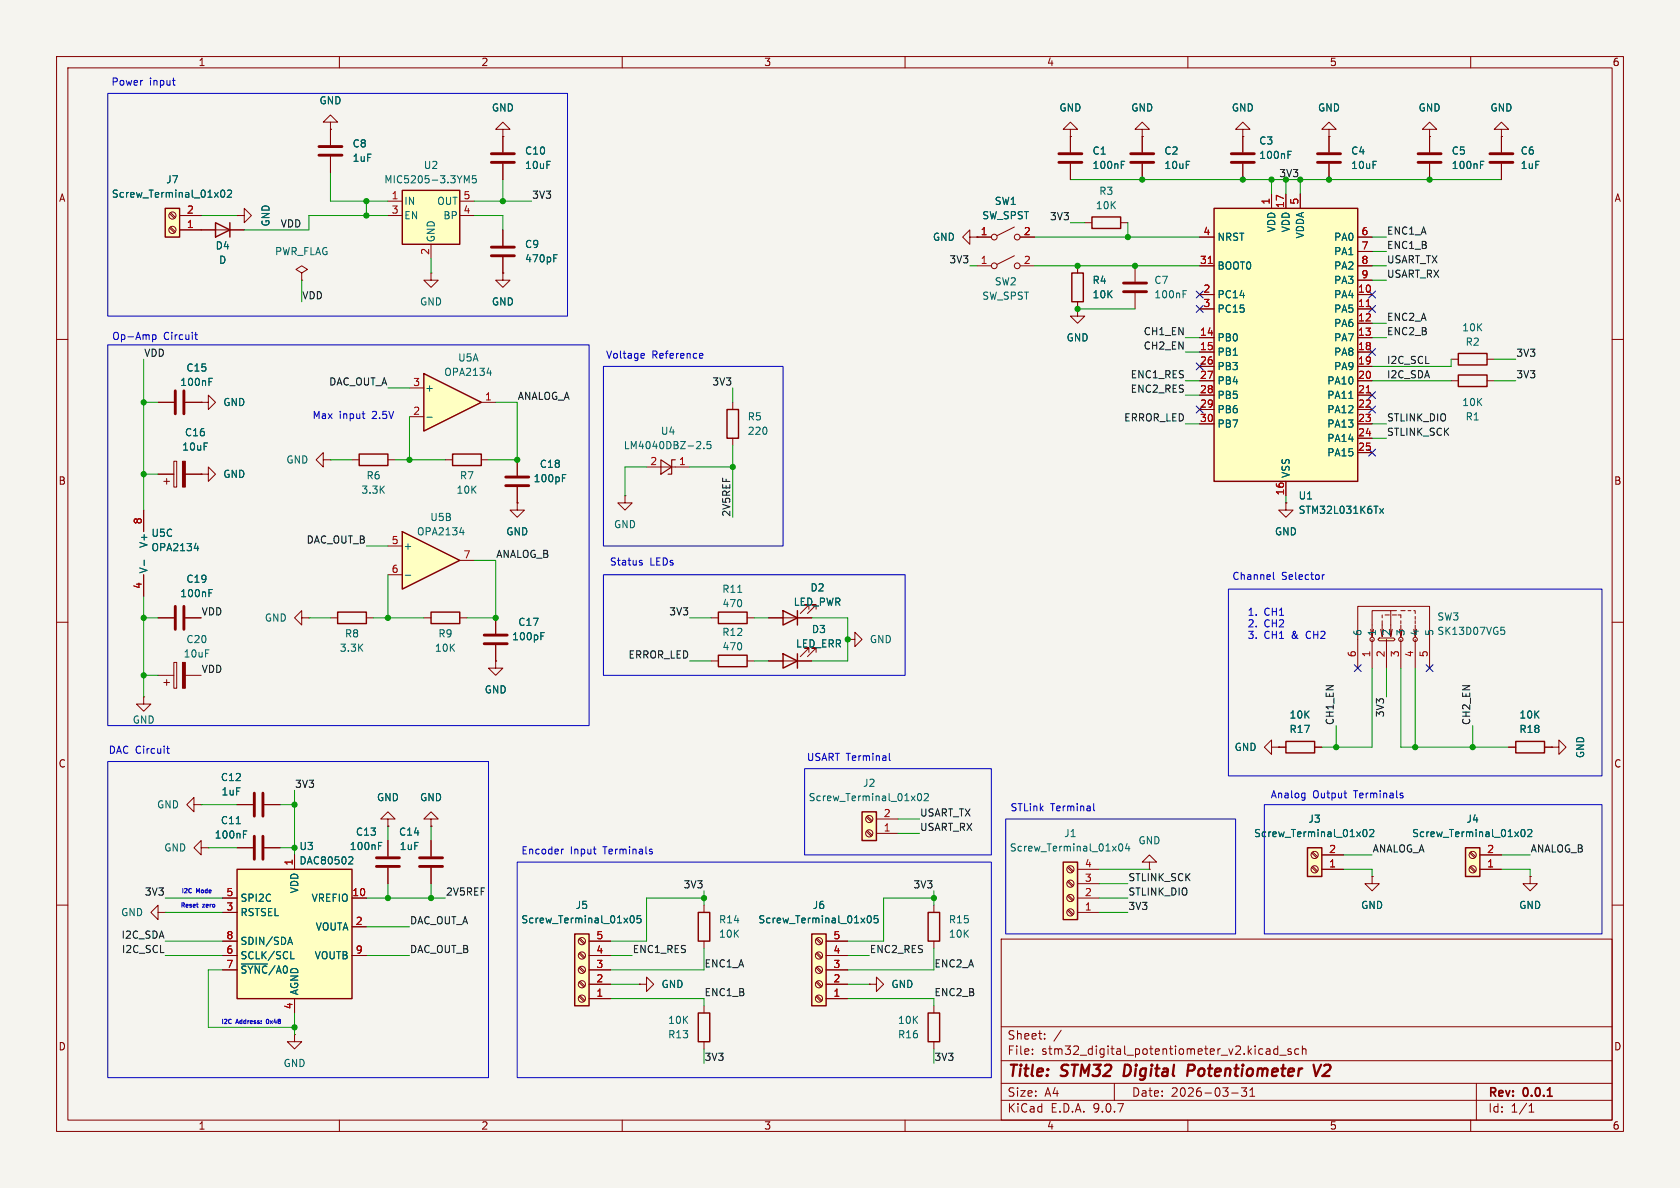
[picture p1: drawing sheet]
<svg xmlns="http://www.w3.org/2000/svg" width="297mm" height="210mm" viewBox="0 0 297 210" stroke-linecap="round" stroke-linejoin="round" font-family="sans-serif">
<path d="M0 0h297v210h-297z" fill="#f5f4ef" stroke="#f5f4ef" stroke-width=".18"/>
<g fill="none" stroke="#840000" stroke-width=".18">
<path d="M10 10h277v190h-277zM12 12h273v186h-273zM60 10v2M110 10v2M160 10v2M210 10v2M260 10v2M10 60h2M285 60h2M10 110h2M27.9 119.4h2.8M30.7 117.1h.5v4.6h-.5z"/>
<path d="M32.8 119.4h2.8M285 110h2M29 120.7h1M29.5 120.1v1.1M10 160h2M177 166h108v32h-108zM285 160h2M60 198v2M110 198v2M160 198v2M177 194.5h108M177 191.5h108"/>
<path d="M177 187.5h108M177 181.5h108M182.5 186.3v.1M182.5 185.5v.1M184.7 183.6v.1M184.7 182.8v.1M187.6 182.1l-1.3 2M197 191.5v3M210 198v2M217.7 193.2h1.2M219.5 192.3h.9l-.5 .6 .4 .1v.7l-.2 .1h-.4l-.2-.1M221 193.8h.8"/>
<path d="M221 192.7l.4-.4v1.5M224 185.4h.3l.2 .2v.8M224.5 186.3l-.5 .1M224.5 185.8h-.5M225.9 185.5l-.4-.1-.3 .3v.4l.1 .2h.6M225.9 184.9v1.5M226.2 186.5h1.2M228.2 185.5l-.3-.1-.2 .2v.2l.5 .2v.3h-.5M229.6 185.5l-.4-.1-.3 .3v.4l.1 .2h.6M230.2 185.5l.3-.1 .3 .1 .1 .9M230.2 184.9v1.5M260 198v2"/>
<path d="M261 191.5v6.5M270.3 196.6h.9M270.3 195.5l.4-.4v1.5"/>
</g>
<path d="M273.6 193.8h.8" fill="none" stroke="#840000" stroke-width=".3"/>
<path d="M198.9 188.2l-.3 2h.5M210.9 188.2h-.8l-.2 2M211 189.2l-1 .1M232.2 188.2l.4 2 1-2M234.4 188.2l-.3 .2M235.1 189.1l-1.3 1.1h1.2" fill="none" stroke="#840000" stroke-width=".4"/>
<path d="M32.3 117.1h.5v4.6h-.5z" fill="#840000" stroke="#840000" stroke-width=".18"/>
<path d="M152.4 143.5h2.5v5.1h-2.5z" fill="#ffffc2"/>
<path d="M152.4 143.5h2.5v5.1h-2.5z" fill="none" stroke="#840000" stroke-width=".25"/>
<g fill="none" stroke="#840000" stroke-width=".18">
<path d="M87.6 116.8v1.3h1.3l-1.3 1.3-1.2-1.3h1.2M87.6 116.8h.1M153.2 147l.8 .8M153.2 144.4l.8 .9M153.3 146.8l.9 .9M153.3 144.3l.9 .8M154.9 147.3h3.8M154.9 144.8h3.8"/>
<circle cx="153.7" cy="147.3" r=".63"/>
<circle cx="153.7" cy="144.8" r=".63"/>
</g>
<path d="M162.3 140.4l.2-.1a.68 .68 0 0 1 .4 .6 .68 .68 0 0 1-.4 .6l-.2-.1-.1-.3zM163.4 140.4l.5-.1 .2 .3-.8 .9h.8" fill="none" stroke="#006464" stroke-width=".18"/>
<path d="M143.5 165.1h2.5v12.7h-2.5z" fill="#ffffc2"/>
<path d="M193 38.4h5.1v2h-5.1zM189.5 48.3h2v5h-2zM138.4 115.6l2.6 1.2-2.6 1.3zM141 115.6v2.5M227.3 131.1h5.1v2h-5.1zM123.4 161.3h2.1v5.1h-2.1zM123.4 179.1h2.1v5.1h-2.1zM143.5 165.1h2.5v12.7h-2.5z" fill="none" stroke="#840000" stroke-width=".25"/>
<g fill="none" stroke="#840000" stroke-width=".18">
<path d="M189.2 22.9h1.3l-1.3-1.3-1.2 1.3h1.2v1.2M189.2 24.1h.1M189.2 24.1v2.8M189.2 29v2.8M191.8 39.4h1.2M198.1 39.4h1.3M201.9 22.9h1.3l-1.3-1.3-1.2 1.3h1.2v1.2M201.9 24.1h.1M201.9 24.1v2.8M201.9 29v2.8M219.7 22.9h1.3l-1.3-1.3-1.3 1.3h1.3v1.2M219.7 24.1h.1"/>
<path d="M219.7 24.1v2.8M219.7 29v2.8M190.5 54.6v1.3h1.3l-1.3 1.3-1.3-1.3h1.3M190.5 54.6h.1M190.5 47v1.3M190.5 53.3v1.3M200.7 47v2.8M200.7 51.8v2.8M227.3 88.9v1.3h1.3l-1.3 1.2-1.2-1.2h1.2M227.3 88.9h.1M135.9 116.8h7.6M143 115.3v-.7h-.8h.8l-1.5 1.5"/>
<path d="M144.3 115.3v-.7h-.8h.8l-1.6 1.5M149.9 113h1.2v-1.2l1.3 1.2-1.3 1.3v-1.3M149.9 113h.1M226.1 132.1h1.2M232.4 132.1h1.3M124.5 160v1.3M124.5 166.4v1.2M124.5 177.8v1.3M144.3 176.2l.8 .8M144.3 173.7l.8 .8M144.3 171.1l.8 .9M144.3 168.6l.8 .8"/>
<path d="M144.3 166l.8 .9M144.4 176l.9 .9M144.4 173.5l.9 .8M144.4 170.9l.9 .9M144.4 168.4l.9 .8M144.4 165.9l.9 .8M146 176.5h3.9M146 174h3.9M146 171.5h3.9M146 168.9h3.9M146 166.4h3.9M153.7 174h1.2v-1.3l1.3 1.3-1.3 1.3v-1.3"/>
<path d="M153.7 174h.1M124.5 184.2v1.2"/>
<circle cx="144.8" cy="176.5" r=".63"/>
<circle cx="144.8" cy="168.9" r=".63"/>
<circle cx="144.8" cy="171.4" r=".63"/>
<circle cx="144.8" cy="174" r=".63"/>
<circle cx="144.8" cy="166.4" r=".63"/>
</g>
<path d="M198.2 29.1h.5M198.2 28.5h.6M227.7 27.3h.4M227.7 26.7h.6M209.2 52h.4M209.2 51.4h.6M153.4 162l.2-.1a.68 .68 0 0 1 .4 .6 .68 .68 0 0 1-.4 .6l-.2-.1-.1-.3zM155.2 161.9h-.6l-.1 .6 .2-.1h.4l.1 .2v.4l-.2 .1-.5-.1" fill="none" stroke="#006464" stroke-width=".18"/>
<path d="M187.2 27.2h4.1M187.2 28.7h4.1M199.9 27.2h4.1M199.9 28.7h4.1M217.7 27.2h4M217.7 28.7h4M198.6 50h4.1M198.6 51.6h4.1" fill="none" stroke="#840000" stroke-width=".51"/>
<path d="M101.6 165.1h2.5v12.7h-2.5z" fill="#ffffc2"/>
<path d="M257.8 66.3h5.1v2h-5.1zM101.6 165.1h2.5v12.7h-2.5zM164.1 179.1h2v5.1h-2zM164.1 161.3h2v5.1h-2z" fill="none" stroke="#840000" stroke-width=".25"/>
<g fill="none" stroke="#840000" stroke-width=".18">
<path d="M256.5 67.3h1.3M262.9 67.3h1.3M110.5 87.6v1.3h1.3l-1.3 1.3-1.3-1.3h1.3M110.5 87.6h.1M114.3 82.6h7.6M68.6 144.8h1.2l-1.2-1.3-1.3 1.3h1.3v1.3M68.6 146.1h.1M76.2 144.8h1.3l-1.3-1.3-1.3 1.3h1.3v1.3M76.2 146.1h.1M102.4 176.2l.8 .8M102.4 173.7l.8 .8M102.4 171.1l.8 .9"/>
<path d="M102.4 168.6l.8 .8M102.4 166l.8 .9M102.5 176l.9 .9M102.5 173.5l.9 .8M102.5 170.9l.9 .9M102.5 168.4l.9 .8M102.5 165.9l.9 .8M104.1 176.5h3.8M104.1 174h3.8M104.1 171.5h3.8M104.1 168.9h3.8M104.1 166.4h3.8"/>
<path d="M113 174h1.3v-1.3l1.3 1.3-1.3 1.3v-1.3M113 174h.1M165.1 160v1.3M165.1 166.4v1.2M165.1 177.8v1.3M52.1 182.9v1.3h1.2l-1.2 1.2-1.3-1.2h1.3M52.1 182.9h.1M165.1 184.2v1.2"/>
<circle cx="102.9" cy="168.9" r=".63"/>
<circle cx="102.9" cy="174" r=".63"/>
<circle cx="102.9" cy="171.4" r=".63"/>
<circle cx="102.9" cy="176.5" r=".63"/>
<circle cx="102.9" cy="166.4" r=".63"/>
</g>
<path d="M123.6 78l.3 .3-.1 .3-.7 .7h.8M124.4 79.2v.1M125.6 78h-.6v.7l.2-.2 .4 .1 .1 .2-.1 .4-.1 .1-.5-.1M111.5 162l.2-.1a.68 .68 0 0 1 .4 .6 .68 .68 0 0 1-.4 .6l-.2-.1-.1-.3zM113.3 161.9h-.6l-.1 .6 .2-.1h.4l.1 .2v.4l-.2 .1-.5-.1" fill="none" stroke="#006464" stroke-width=".18"/>
<path d="M116.8 81.3l1.9 1.3-1.9 1.2zM119.4 81.3h-.7v2.5h-.6" fill="none" stroke="#840000" stroke-width=".2"/>
<path d="M41.9 153.7h20.3v22.8h-20.3z" fill="#ffffc2"/>
<path d="M128.5 72.4h2.1v5.1h-2.1zM41.9 153.7h20.3v22.8h-20.3z" fill="none" stroke="#840000" stroke-width=".25"/>
<g fill="none" stroke="#840000" stroke-width=".18">
<path d="M88.9 22.9h1.3l-1.3-1.3-1.3 1.3h1.3v1.2M88.9 24.1h.1M76.2 48.3v1.2h1.3l-1.3 1.3-1.3-1.3h1.3M76.2 48.3h.1M129.5 71.1v1.3M129.5 77.5v1.2M39.4 158.8h2.5M52.1 151.1v2.6M62.2 158.8h2.6M39.4 161.3h2.5M39.4 166.4h2.5M39.4 171.5h2.5"/>
<path d="M39.4 168.9h2.5M52.1 176.5v2.6M62.2 163.8h2.6M62.2 168.9h2.6"/>
</g>
<path d="M61.8 151.5h.5l.1 .3-.8 .9h.8M42.6 170.4h4.7M51 166.6h.6M51.3 165.7l.4 1.2M51.4 169.5h.6" fill="none" stroke="#006464" stroke-width=".18"/>
<path d="M71.1 33.7h10.2v9.5h-10.2z" fill="#ffffc2"/>
<path d="M38.1 39.4l2.5 1.2-2.5 1.3zM40.6 39.4v2.5M71.1 33.7h10.2v9.5h-10.2zM127 108.2h5.1v2h-5.1zM138.4 108l2.6 1.2-2.6 1.3zM141 108v2.5M268 131.1h5v2h-5z" fill="none" stroke="#840000" stroke-width=".25"/>
<g fill="none" stroke="#840000" stroke-width=".18">
<path d="M41.9 38.1h1.3v-1.3l1.2 1.3-1.2 1.3v-1.3M41.9 38.1h.1M58.4 21.6h1.3l-1.3-1.3-1.3 1.3h1.3v1.3M58.4 22.9h.1M58.4 22.9v2.8M58.4 27.7v2.8M68.6 35.6h2.5M68.6 38.1h2.5M81.3 35.6h2.5M81.3 38.1h2.5M35.6 40.6h7.6M53.3 48.3l1.1-.7-1.1-.6-1 .6 1 .7v1.2"/>
<path d="M53.3 49.5h.1M76.2 43.2v2.5M125.7 109.2h1.3M132.1 109.2h1.2M135.9 109.2h7.6M143 107.7v-.8h-.8h.8l-1.5 1.6M144.3 107.7v-.8h-.8h.8l-1.6 1.6M266.7 132.1h1.3M273 132.1h1.3M76.2 148.6v2.8M76.2 153.4v2.8"/>
</g>
<path d="M82.1 31.1l.4 .9 .4-.9v1.2M84.2 31.1h-.7v.6l.2-.2 .4 .1 .1 .2v.4l-.2 .1-.5-.1M130.4 104.7h.7" fill="none" stroke="#006464" stroke-width=".18"/>
<path d="M56.4 27.4h4.1M56.4 25.9h4.1M74.2 151.6h4M74.2 153.2h4" fill="none" stroke="#840000" stroke-width=".51"/>
<path d="M29.2 36.8h2.5v5.1h-2.5z" fill="#ffffc2"/>
<path d="M29.2 36.8h2.5v5.1h-2.5z" fill="none" stroke="#840000" stroke-width=".25"/>
<g fill="none" stroke="#840000" stroke-width=".18">
<path d="M30 37.8l.8 .8M30.1 37.6l.9 .8M31.7 38.1h3.9M30 40.3l.8 .8M30.1 40.1l.9 .9M31.7 40.6h3.9"/>
<circle cx="30.5" cy="38.1" r=".63"/>
<circle cx="30.5" cy="40.6" r=".63"/>
</g>
<path d="M39.2 33.7l.1-.1a.68 .68 0 0 1 .4 .6 .68 .68 0 0 1-.4 .7 .84 .84 0 0 1-.1-1.2zM40.2 33.7l.5-.1 .2 .4-.7 .9h.7" fill="none" stroke="#006464" stroke-width=".18"/>
<path d="M243.8 112.8h2.6l.2 .2-.2 .3h-2.6l-.2-.3z" fill="#ffffc2"/>
<g fill="none" stroke="#840000" stroke-width=".18">
<path d="M88.9 24.1v2.8M88.9 29v2.8M252.7 22.9h1.3l-1.3-1.3-1.2 1.3h1.2v1.2M252.7 24.1h.1M252.7 24.1v2.8M252.7 29v2.8M265.4 22.9h1.3l-1.3-1.3-1.2 1.3h1.2v1.2M265.4 24.1h.1M265.4 24.1v2.8M265.4 29v2.8M88.9 48.3v1.2h1.3l-1.3 1.3-1.3-1.3h1.3M88.9 48.3h.1"/>
<path d="M88.9 40.6v2.8M88.9 45.5v2.8M171.4 41.9v-1.3l-1.2 1.3 1.2 1.3v-1.3h1.3M172.7 41.9h.1M172.7 47h2.6M172.7 41.9h2.6M179.3 45.2l-3 1.5M179.3 40.1l-3 1.6M180.3 47h2.6M180.3 41.9h2.6M256.5 63.5h1.3M262.9 63.5h1.3"/>
<path d="M240 118.1v-10.9h12.7v10.9M242.3 111.3l.3 1.2M242.6 113v5.1M242.8 111.3l-.2 1.2v-4.5h3.3v4.5l.2-1.2M243.8 112.8h2.6l.2 .2-.2 .3h-2.6l-.2-.3zM244.1 111.3l.3 1.2M244.4 109.7v2.8l.2-1.2M244.4 108.7v.5M244.9 108.7h.7M245.1 113v5.1M245.9 108h1M246.1 108.7h.8"/>
<path d="M247.1 108.7h.5v.5M247.6 110.5v2l.3-1.2M247.6 108h.8M247.6 109.7v.5M247.6 113v5.1M248.9 108h.5M249.9 108h.3v.5M250.2 110.5v2l.2-1.2M250.2 109v.5M250.2 109.7v.5M250.2 113v5.1M34.3 142.2v-1.2l-1.3 1.2 1.3 1.3v-1.3h1.3"/>
<path d="M35.6 142.2h.1M35.6 149.9v-1.3l-1.3 1.3 1.3 1.2v-1.2h1.2M36.8 149.9h.1M68.6 148.6v2.8M68.6 153.4v2.8"/>
<circle cx="175.8" cy="47" r=".51"/>
<circle cx="175.8" cy="41.9" r=".51"/>
<circle cx="179.8" cy="47" r=".51"/>
<circle cx="179.8" cy="41.9" r=".51"/>
<circle cx="242.6" cy="113" r=".38"/>
<circle cx="247.7" cy="113" r=".38"/>
<circle cx="250.2" cy="113" r=".38"/>
</g>
<path d="M261.7 29.1h.5M261.7 28.5h.6M97.9 45.6h.4M97.9 45h.6M265.4 110.9h.6M265.5 111.4h.3l.2 .2-.1 .5h-.4M66.9 149.5h.4M66.9 148.9h.6" fill="none" stroke="#006464" stroke-width=".18"/>
<path d="M86.9 27.2h4M86.9 28.7h4M250.7 27.2h4.1M250.7 28.7h4.1M263.4 27.2h4.1M263.4 28.7h4.1M86.9 45.2h4M86.9 43.7h4M66.5 151.6h4.1M66.5 153.2h4.1" fill="none" stroke="#840000" stroke-width=".51"/>
<path d="M257.8 62.5h5.1v2h-5.1z" fill="none" stroke="#840000" stroke-width=".25"/>
<path d="M188 152.4h2.5v10.2h-2.5z" fill="#ffffc2"/>
<path d="M188 152.4h2.5v10.2h-2.5z" fill="none" stroke="#840000" stroke-width=".25"/>
<g fill="none" stroke="#840000" stroke-width=".18">
<path d="M234.9 22.9h1.3l-1.3-1.3-1.2 1.3h1.2v1.2M234.9 24.1h.1M234.9 24.1v2.8M234.9 29v2.8M35.6 83.8h1.2v-1.2l1.3 1.2-1.3 1.3v-1.3M35.6 83.8h.1M27.9 109.2h2.8M32.8 109.2h2.8M53.3 109.2v-1.2l-1.2 1.2 1.2 1.3v-1.3h1.3M54.6 109.2h.1M188.7 158.4l.9 .9M188.7 155.9l.9 .8"/>
<path d="M188.7 153.3l.9 .9M188.9 158.2l.9 .9M188.9 155.7l.9 .8M188.9 153.2l.9 .8M190.5 158.8h3.8M190.5 156.2h3.8M190.5 153.7h3.8M188.7 161l.9 .8M188.9 160.8l.9 .8M190.5 161.3h3.8"/>
<circle cx="189.2" cy="156.2" r=".63"/>
<circle cx="189.2" cy="153.7" r=".63"/>
<circle cx="189.2" cy="158.7" r=".63"/>
<circle cx="189.2" cy="161.3" r=".63"/>
</g>
<path d="M36.9 104.8h.5M36.9 104.2h.6M197.9 149.3l.2-.1a.68 .68 0 0 1 .4 .6 .68 .68 0 0 1-.4 .6l-.2-.1-.1-.3zM199.3 149.1l-.3 .9h.8M199.6 149.6v.8" fill="none" stroke="#006464" stroke-width=".18"/>
<path d="M232.9 27.2h4.1M232.9 28.7h4.1M31 107.2v4.1M32.5 107.2v4.1" fill="none" stroke="#840000" stroke-width=".51"/>
<path d="M214.6 36.8h25.4v48.3h-25.4z" fill="#ffffc2"/>
<path d="M214.6 36.8h25.4v48.3h-25.4z" fill="none" stroke="#840000" stroke-width=".25"/>
<g fill="none" stroke="#840000" stroke-width=".18">
<path d="M224.8 34.3v2.5M227.3 34.3v2.5M229.9 34.3v2.5M212.1 41.9h2.5M212.1 47h2.5M212.1 52.1h2.5M212.1 54.6h2.5M212.1 59.7h2.5M240 41.9h2.6M240 47h2.6M240 52.1h2.6M240 54.6h2.6"/>
<path d="M240 59.7h2.6M240 44.5h2.6M240 49.5h2.6M240 57.2h2.6M212.1 62.2h2.5M212.1 64.8h2.5M212.1 67.3h2.5M212.1 69.9h2.5M212.1 72.4h2.5M212.1 74.9h2.5M240 62.2h2.6M240 64.8h2.6"/>
<path d="M240 67.3h2.6M240 69.9h2.6M240 72.4h2.6M240 74.9h2.6M240 77.5h2.6M227.3 85.1v2.5M240 80h2.6"/>
</g>
<path d="M213.6 46.6h.7M241.5 54.2h.8M241.5 69.4h.8" fill="none" stroke="#a90000" stroke-width=".18"/>
<path d="M238.5 70.4h.7M243.9 89.9l.7 .8M244.6 89.9l-.7 .8" fill="none" stroke="#006464" stroke-width=".18"/>
<path d="M231.1 149.9h2.6v5h-2.6z" fill="#ffffc2"/>
<path d="M63.5 80.3h5.1v2h-5.1zM59.7 108.2h5.1v2h-5.1zM76.2 108.2h5.1v2h-5.1zM127 115.8h5.1v2.1h-5.1zM231.1 149.9h2.6v5h-2.6z" fill="none" stroke="#840000" stroke-width=".25"/>
<g fill="none" stroke="#840000" stroke-width=".18">
<path d="M62.2 81.3h1.3M68.6 81.3h1.2M91.4 88.9v1.3h1.3l-1.3 1.2-1.2-1.2h1.2M91.4 88.9h.1M58.4 109.2h1.3M64.8 109.2h1.2M74.9 109.2h1.3M81.3 109.2h1.2M125.7 116.8h1.3M132.1 116.8h1.2M224.8 132.1v-1.3l-1.3 1.3 1.3 1.3v-1.3h1.3M226.1 132.1h.1"/>
<path d="M274.3 132.1h1.3v-1.3l1.3 1.3-1.3 1.3v-1.3M274.3 132.1h.1M41.9 142.2h2.8M41.9 149.9h2.8M46.7 142.2h2.8M46.7 149.9h2.8M231.9 153.3l.9 .9M231.9 150.8l.9 .8M232.1 153.2l.8 .8M232.1 150.6l.8 .9M233.7 153.7h3.8M233.7 151.1h3.8"/>
<path d="M27.9 161.3v-1.3l-1.2 1.3 1.2 1.3v-1.3h1.3M29.2 161.3h.1"/>
<circle cx="232.4" cy="153.7" r=".63"/>
<circle cx="232.4" cy="151.1" r=".63"/>
</g>
<path d="M41.8 145.6h.7M43 147.5h.5M43 146.9h.6M241.1 146.8l.1-.2a.68 .68 0 0 1 .5 .7 .68 .68 0 0 1-.5 .6l-.1-.1-.2-.4zM242.1 146.8l.5-.2 .3 .4-.8 .9h.8" fill="none" stroke="#006464" stroke-width=".18"/>
<path d="M45 140.2v4.1M45 147.8v4.1M46.5 140.2v4.1M46.5 147.8v4.1" fill="none" stroke="#840000" stroke-width=".51"/>
<path d="M71.1 94l10.2 5.1-10.2 5z" fill="#ffffc2"/>
<path d="M71.1 94l10.2 5.1-10.2 5z" fill="none" stroke="#840000" stroke-width=".25"/>
<path d="M57.1 81.3v-1.3l-1.2 1.3 1.2 1.3v-1.3h1.3M58.4 81.3h.1M68.6 96.5h2.5M81.3 99.1h2.5M68.6 101.6h2.5M270.5 154.9v1.3h1.3l-1.3 1.3-1.3-1.3h1.3M270.5 154.9h.1" fill="none" stroke="#840000" stroke-width=".18"/>
<path d="M81.3 94.1h.8M81.9 93.7v.9M71.6 101.7h1" fill="none" stroke="#006464" stroke-width=".18"/>
<path d="M74.9 66l10.2 5.1-10.2 5.1z" fill="#ffffc2"/>
<path d="M74.9 66l10.2 5.1-10.2 5.1zM80 80.3h5.1v2h-5.1z" fill="none" stroke="#840000" stroke-width=".25"/>
<g fill="none" stroke="#840000" stroke-width=".18">
<path d="M27.9 71.1h2.8M32.8 71.1h2.8M35.6 71.1h1.2v-1.2l1.3 1.2-1.3 1.3v-1.3M35.6 71.1h.1M72.4 68.6h2.5M72.4 73.7h2.5M85.1 71.1h2.5M27.9 83.8h2.8M29 85.1h1M29.5 84.6v1M30.7 81.5h.5v4.6h-.5zM32.8 83.8h2.8"/>
<path d="M78.7 81.3h1.3M85.1 81.3h1.3M91.4 81.3v2.8M91.4 86.1v2.8M87.6 109.2v2.8M87.6 114v2.8M242.6 154.9v1.3h1.2l-1.2 1.3-1.3-1.3h1.3M242.6 154.9h.1"/>
</g>
<path d="M36.9 67.5h.5M36.9 66.9h.6M75.5 73.8h.9M86.1 65.9h.8M86.7 65.5v.9M99.4 84.5h.5M99.4 83.9h.6M95.6 112.4h.4M95.6 111.8h.6" fill="none" stroke="#006464" stroke-width=".18"/>
<path d="M31 69.1v4.1M32.5 69.1v4.1M89.4 85.9h4.1M89.4 84.3h4.1M85.6 113.8h4.1M85.6 112.3h4.1" fill="none" stroke="#840000" stroke-width=".51"/>
<path d="M32.3 81.5h.5v4.6h-.5z" fill="#840000" stroke="#840000" stroke-width=".18"/>
<path d="M259.1 149.9h2.5v5h-2.5z" fill="#ffffc2"/>
<path d="M259.1 149.9h2.5v5h-2.5z" fill="none" stroke="#840000" stroke-width=".25"/>
<g fill="none" stroke="#840000" stroke-width=".18">
<path d="M31.7 38.1h3.9M41.9 38.1h.1M58.4 22.9h.1M58.4 22.9v2.8M58.4 27.7v2.8M88.9 24.1h.1M88.9 24.1v2.8M88.9 29v2.8M189.2 24.1h.1M189.2 24.1v2.8M189.2 29v2.8M201.9 24.1h.1"/>
<path d="M201.9 24.1v2.8M201.9 29v2.8M219.7 24.1h.1M219.7 24.1v2.8M219.7 29v2.8M224.8 34.3v2.5M227.3 34.3v2.5M229.9 34.3v2.5M234.9 24.1h.1M234.9 24.1v2.8M234.9 29v2.8M252.7 24.1h.1"/>
<path d="M252.7 24.1v2.8M252.7 29v2.8M265.4 24.1h.1M265.4 24.1v2.8M265.4 29v2.8M31.7 40.6h6.4M40.6 40.6h2.6M88.9 48.3h.1M88.9 40.6v2.8M88.9 45.5v2.8M172.7 41.9h.1M172.7 41.9h2.6"/>
<path d="M180.3 41.9h2.6M190.5 54.6h.1M190.5 47v1.3M190.5 53.3v1.3M212.1 41.9h2.5M212.1 47h2.5M212.1 52.1h2.5M212.1 54.6h2.5M212.1 59.7h2.5M240 41.9h2.6M240 47h2.6M240 52.1h2.6"/>
<path d="M240 54.6h2.6M240 59.7h2.6M240 44.5h2.6M240 49.5h2.6M240 57.2h2.6M27.9 71.1h2.8M32.8 71.1h2.8M35.6 71.1h.1M212.1 62.2h2.5M212.1 64.8h2.5M212.1 67.3h2.5M212.1 69.9h2.5"/>
<path d="M212.1 72.4h2.5M212.1 74.9h2.5M240 62.2h2.6M240 64.8h2.6M240 67.3h2.6M240 69.9h2.6M240 72.4h2.6M240 74.9h2.6M240 77.5h2.6M25.4 90.2v3.8M27.9 83.8h2.8M32.8 83.8h2.8"/>
<path d="M35.6 83.8h.1M91.4 88.9h.1M91.4 81.3v2.8M91.4 86.1v2.8M227.3 88.9h.1M227.3 85.1v2.5M240 80h2.6M25.4 101.6v3.8M27.9 109.2h2.8M32.8 109.2h2.8M87.6 116.8h.1M87.6 109.2v2.8"/>
<path d="M87.6 114v2.8M135.9 109.2h2.5M135.9 116.8h2.5M141 109.2h2.5M141 116.8h2.5M25.4 123.2v1.3h1.3l-1.3 1.2-1.3-1.2h1.3M25.4 123.2h.1M226.1 132.1h.1M226.1 132.1h1.2M232.4 132.1h1.3M266.7 132.1h1.3M273 132.1h1.3"/>
<path d="M274.3 132.1h.1M39.4 158.8h2.5M41.9 142.2h2.8M41.9 149.9h2.8M46.7 142.2h2.8M46.7 149.9h2.8M52.1 151.1v2.6M62.2 158.8h2.6M68.6 146.1h.1M68.6 148.6v2.8M68.6 153.4v2.8M76.2 146.1h.1"/>
<path d="M76.2 148.6v2.8M76.2 153.4v2.8M203.2 152.4h1.3l-1.3-1.3-1.3 1.3h1.3v1.3M203.2 153.7h.1M233.7 153.7h3.8M233.7 151.1h3.8M242.6 154.9h.1M259.8 153.3l.9 .9M259.8 150.8l.9 .8M260 153.2l.9 .8M260 150.6l.9 .9M261.6 153.7h3.8"/>
<path d="M261.6 151.1h3.8M270.5 154.9h.1M39.4 161.3h2.5M39.4 166.4h2.5M39.4 171.5h2.5M39.4 168.9h2.5M52.1 176.5v2.6M62.2 163.8h2.6M62.2 168.9h2.6M104.1 166.4h3.8M104.1 171.5h3.8M104.1 168.9h3.8"/>
<path d="M104.1 176.5h3.8M104.1 174h3.8M113 174h.1M146 166.4h3.9M146 171.5h3.9M146 168.9h3.9M146 176.5h3.9M146 174h3.9M153.7 174h.1"/>
<circle cx="260.3" cy="151.1" r=".63"/>
<circle cx="260.3" cy="153.7" r=".63"/>
</g>
<g fill="none" stroke="#006464" stroke-width=".18">
<path d="M39.2 33.7l.1-.1a.68 .68 0 0 1 .4 .6 .68 .68 0 0 1-.4 .7 .84 .84 0 0 1-.1-1.2zM40.2 33.7l.5-.1 .2 .4-.7 .9h.7M198.2 29.1h.5M198.2 28.5h.6M227.7 27.3h.4M227.7 26.7h.6M261.7 29.1h.5M261.7 28.5h.6M97.9 45.6h.4M97.9 45h.6M36.9 67.5h.5M36.9 66.9h.6"/>
<path d="M238.5 70.4h.7M25.5 99v1M34.3 96.9h.8M34.9 96.5v.9M99.4 84.5h.5M99.4 83.9h.6M243.9 89.9l.7 .8M244.6 89.9l-.7 .8M36.9 104.8h.5M36.9 104.2h.6M95.6 112.4h.4M95.6 111.8h.6"/>
<path d="M41.8 145.6h.7M43 147.5h.5M43 146.9h.6M61.8 151.5h.5l.1 .3-.8 .9h.8M66.9 149.5h.4M66.9 148.9h.6M241.1 146.8l.1-.2a.68 .68 0 0 1 .5 .7 .68 .68 0 0 1-.5 .6l-.1-.1-.2-.4zM242.1 146.8l.5-.2 .3 .4-.8 .9h.8M269 146.8l.2-.2a.68 .68 0 0 1 .4 .7 .68 .68 0 0 1-.4 .6l-.2-.1-.1-.4zM270.1 146.8l.5-.2 .2 .4-.8 .9h.8M42.6 170.4h4.7M51 166.6h.6"/>
<path d="M51.3 165.7l.4 1.2M51.4 169.5h.6M111.5 162l.2-.1a.68 .68 0 0 1 .4 .6 .68 .68 0 0 1-.4 .6l-.2-.1-.1-.3zM113.3 161.9h-.6l-.1 .6 .2-.1h.4l.1 .2v.4l-.2 .1-.5-.1M153.4 162l.2-.1a.68 .68 0 0 1 .4 .6 .68 .68 0 0 1-.4 .6l-.2-.1-.1-.3zM155.2 161.9h-.6l-.1 .6 .2-.1h.4l.1 .2v.4l-.2 .1-.5-.1"/>
</g>
<g fill="none" stroke="#009600" stroke-width=".18">
<path d="M35.6 38.1h6.3M58.4 30.5v5.1h10.2M64.8 35.6v2.5M68.6 38.1h-14v2.5h-11.4M83.8 35.6h10.2M83.8 38.1h5.1v2.5M88.9 31.8v3.8M189.2 39.4h2.6M189.2 31.8h76.2M199.4 39.4v2.5M224.8 31.8v2.5M227.3 31.8v2.5"/>
<path d="M229.9 31.8v2.5M53.3 49.5v3.8M76.2 45.7v2.6M171.4 47h1.3M182.9 41.9h29.2M182.9 47h29.2M190.5 54.6h10.2M209.5 59.7h2.6M242.6 41.9h2.5M242.6 47h2.5M242.6 59.7h2.5M242.6 57.2h2.5"/>
<path d="M242.6 49.5h2.5M242.6 44.5h2.5M25.4 63.5v26.7M25.4 71.1h2.5M68.6 68.6h3.8M72.4 73.7v7.6M87.6 71.1h3.8v10.2h-5M129.5 68.6v2.5M129.5 78.7v12.7M209.5 74.9h2.6M209.5 62.2h2.6M209.5 67.3h2.6"/>
<path d="M209.5 69.9h2.6M242.6 74.9h2.5M242.6 77.5h2.5M242.6 67.3h13.9M256.5 63.5v1.3h-13.9M264.2 67.3h3.8M264.2 63.5h3.8M25.4 83.8h2.5M58.4 81.3h3.8M64.8 96.5h3.8M69.8 81.3h8.9M83.8 99.1h3.8v10.1h-5.1"/>
<path d="M114.3 82.6h-3.8v5M121.9 82.6h7.6M227.3 87.6v1.3M25.4 105.4v17.8M25.4 119.4h2.5M25.4 109.2h2.5M54.6 109.2h3.8M66 109.2h8.9M68.6 101.6v7.6M121.9 116.8h3.8M121.9 109.2h3.8M133.3 116.8h2.6"/>
<path d="M133.3 109.2h2.6M143.5 109.2h6.4v7.6h-6.4M242.6 118.1v14h-8.9M245.1 118.1v5.1M247.6 118.1v14h19.1M250.2 118.1v14M52.1 139.7v11.4M236.2 128.3v3.8M260.3 128.3v3.8M29.2 158.8h10.2M35.6 142.2h6.3M36.8 149.9h5.1"/>
<path d="M49.5 142.2h2.6M49.5 149.9h2.6M64.8 158.8h13.9M68.6 146.1v2.5M68.6 156.2v2.6M76.2 146.1v2.5M76.2 156.2v2.6M124.5 157.5v2.5M124.5 158.8h-10.2v7.6h-6.4M158.7 147.3h3.9M158.7 144.8h3.9M165.1 157.5v2.5"/>
<path d="M165.1 158.8h-8.9v7.6h-6.3M194.3 158.8h5.1M194.3 156.2h5.1M194.3 153.7h8.9M237.5 153.7h5.1v1.2M237.5 151.1h5.1M265.4 153.7h5.1v1.2M265.4 151.1h5.1M29.2 166.4h10.2M29.2 168.9h10.2M29.2 161.3h10.2M39.4 171.5h-2.6v10.1h15.3"/>
<path d="M52.1 179.1v3.8M64.8 168.9h7.6M64.8 163.8h7.6M107.9 176.5h16.6v1.3M107.9 174h5.1M107.9 168.9h3.9M124.5 167.6v3.9h-16.6M149.9 176.5h15.2v1.3M149.9 174h3.8M149.9 168.9h3.8M165.1 167.6v3.9h-15.2M194.3 161.3h5.1"/>
<path d="M124.5 185.4v2.6M165.1 185.4v2.6"/>
</g>
<g fill="none" stroke="#000084" stroke-width=".18">
<path d="M211.5 51.5l1.2 1.2M211.5 54l1.2 1.2M212.7 51.5l-1.2 1.2M212.7 54l-1.2 1.2M242 51.5l1.2 1.2M242 54l1.2 1.2M243.2 51.5l-1.2 1.2M243.2 54l-1.2 1.2M211.5 71.8l1.2 1.2M211.5 64.2l1.2 1.2M212.7 71.8l-1.2 1.2M212.7 64.2l-1.2 1.2"/>
<path d="M242 79.4l1.2 1.2M242 69.2l1.2 1.3M242 71.8l1.2 1.2M242 61.6l1.2 1.2M243.2 79.4l-1.2 1.2M243.2 69.2l-1.2 1.3M243.2 71.8l-1.2 1.2M243.2 61.6l-1.2 1.2M239.4 117.5l1.2 1.2M240.6 117.5l-1.2 1.2M252.1 117.5l1.2 1.2M253.3 117.5l-1.2 1.2"/>
</g>
<g fill="none" stroke="#0000c2" stroke-width=".18">
<path d="M19 16.5h81.3v39.4h-81.3zM30.5 14.2h.5M30.7 15l.3 .1M27 59.2v1.2M27 59.2h.3l.3 .2-.1 .6h-.5M34.4 59.2h.5M34.6 58.7v1.1l.3 .2M19 61h85.1v67.3h-85.1zM64 73.1h.5M64.3 73.9l.2 .1M106.7 64.8h31.7v31.7h-31.7zM113.5 62.5h.4v.3l-.6 .1"/>
<path d="M113.9 63.3h-.4M123.8 62.5h.4l.1 .3-.6 .1M124.2 63.3h-.4M113.2 99.5h.3l.1 .2-.2 .2h-.3M113.2 99.1h.3M106.7 101.6h53.3v17.8h-53.3zM217.2 104.1h66v33.1h-66zM225.1 101.2v1.1l.2 .1M233.8 101.6v.8M234.1 101.6l-.3 .2M19 134.6h67.4v55.9h-67.4zM29.4 132.3h.5"/>
<path d="M29.6 131.9v1.1l.3 .2M142.2 135.9h33.1v15.2h-33.1zM157.2 133.2v1.1l.2 .1M34.7 159.9h.3M91.4 152.4h83.9v38.1h-83.9zM99.6 150.1l-.3 .2M104.9 150.1h.5M105.2 151h.2M115 150.1l.3 .1M115 150.5l.3 .1v.2l-.1 .2h-.3M177.8 144.8h40.6v20.3h-40.6zM193.3 142.1v1.1l.2 .1"/>
<path d="M223.5 142.2h59.7v22.9h-59.7zM230.3 140.2l.4 .1M230.7 140.2v1l-.2 .3M230.7 141h-.4M237.6 140.2h.5M238 141h.1M247.7 140.6l.3 .1 .1 .2-.2 .1h-.3M247.7 140.2l.3 .1M34.9 160.3l.1 .1"/>
</g>
<path d="M213.6 46.6h.7M241.5 54.2h.8M241.5 69.4h.8" fill="none" stroke="#a90000" stroke-width=".18"/>
<g fill="#009600" stroke="#009600" stroke-width=".18">
<circle cx="25.4" cy="119.4" r=".46"/>
<circle cx="72.4" cy="81.3" r=".46"/>
<circle cx="68.6" cy="109.2" r=".46"/>
<circle cx="25.4" cy="109.2" r=".46"/>
<circle cx="64.8" cy="38.1" r=".46"/>
<circle cx="88.9" cy="35.6" r=".46"/>
<circle cx="64.8" cy="35.6" r=".46"/>
<circle cx="52.1" cy="142.2" r=".46"/>
<circle cx="52.1" cy="181.6" r=".46"/>
<circle cx="25.4" cy="83.8" r=".46"/>
<circle cx="25.4" cy="71.1" r=".46"/>
<circle cx="87.6" cy="109.2" r=".46"/>
<circle cx="68.6" cy="158.8" r=".46"/>
<circle cx="52.1" cy="149.9" r=".46"/>
<circle cx="76.2" cy="158.8" r=".46"/>
<circle cx="149.9" cy="113" r=".46"/>
<circle cx="124.5" cy="158.8" r=".46"/>
<circle cx="165.1" cy="158.8" r=".46"/>
<circle cx="91.4" cy="81.3" r=".46"/>
<circle cx="129.5" cy="82.6" r=".46"/>
<circle cx="250.2" cy="132.1" r=".46"/>
<circle cx="236.2" cy="132.1" r=".46"/>
<circle cx="260.3" cy="132.1" r=".46"/>
<circle cx="229.9" cy="31.8" r=".46"/>
<circle cx="234.9" cy="31.8" r=".46"/>
<circle cx="252.7" cy="31.8" r=".46"/>
<circle cx="227.3" cy="31.8" r=".46"/>
<circle cx="224.8" cy="31.8" r=".46"/>
<circle cx="219.7" cy="31.8" r=".46"/>
<circle cx="201.9" cy="31.8" r=".46"/>
<circle cx="199.4" cy="41.9" r=".46"/>
<circle cx="190.5" cy="54.6" r=".46"/>
<circle cx="200.7" cy="47" r=".46"/>
<circle cx="190.5" cy="47" r=".46"/>
</g>
<g font-size="2.8" fill="#840000">
<text x="178" y="190.9">Title:</text>
<text x="187.7" y="190.9">STM32</text>
<text x="199.5" y="190.9">Digital</text>
<text x="211.5" y="190.9">Potentiometer</text>
<text x="234.7" y="190.9">V2</text>
</g>
<g font-size="2.1" fill="#840000">
<text x="178" y="184">Sheet:</text>
<text x="178" y="186.7">File:</text>
<text x="184.1" y="186.7">stm32_digital_potentiometer_v2.kicad_sch</text>
<text x="178" y="196.9">KiCad</text>
<text x="178" y="194.1">Size:</text>
<text x="184.7" y="194.1">A4</text>
<text x="185.7" y="196.9">E.D.A.</text>
<text x="193.3" y="196.9">9.0.7</text>
<text x="200" y="194.1">Date:</text>
<text x="207" y="194.1">2026-03-31</text>
<text x="263" y="194.3">Rev:</text>
<text x="263" y="196.9">Id:</text>
<text x="267.1" y="196.9">1/1</text>
<text x="269.4" y="194.3">0.0.1</text>
</g>
<g font-size="1.8" fill="#840000">
<text x="35" y="11.9">1</text>
<text x="85" y="11.9">2</text>
<text x="135" y="11.9">3</text>
<text x="185" y="11.9">4</text>
<text x="235" y="11.9">5</text>
<text x="285" y="11.9">6</text>
<text x="10.3" y="35.9">A</text>
<text x="285.3" y="35.9">A</text>
<text x="10.3" y="85.9">B</text>
<text x="285.3" y="85.9">B</text>
<text x="10.3" y="135.9">C</text>
<text x="285.3" y="135.9">C</text>
<text x="10.3" y="185.9">D</text>
<text x="285.3" y="185.9">D</text>
<text x="35" y="199.9">1</text>
<text x="85" y="199.9">2</text>
<text x="135" y="199.9">3</text>
<text x="185" y="199.9">4</text>
<text x="235" y="199.9">5</text>
<text x="285" y="199.9">6</text>
</g>
<g font-size="1.8" fill="#0000c2">
<text x="19.6" y="15.3">Power</text>
<text x="26.4" y="15.3">input</text>
<text x="19.7" y="60.3">Op-Amp</text>
<text x="28.9" y="60.3">Circuit</text>
<text x="107" y="63.6">Voltage</text>
<text x="115.2" y="63.6">Reference</text>
<text x="55.2" y="74.3">Max</text>
<text x="60" y="74.3">input</text>
<text x="65.9" y="74.3">2.5V</text>
<text x="107.7" y="100.2">Status</text>
<text x="114.9" y="100.2">LEDs</text>
<text x="217.8" y="102.7">Channel</text>
<text x="226.6" y="102.7">Selector</text>
<text x="220.5" y="109.1">1.</text>
<text x="220.5" y="111.1">2.</text>
<text x="220.5" y="113.1">3.</text>
<text x="223.5" y="109.1">CH1</text>
<text x="223.5" y="111.1">CH2</text>
<text x="223.5" y="113.1">CH1</text>
<text x="228.4" y="113.1">&amp;</text>
<text x="231.2" y="113.1">CH2</text>
<text x="19.1" y="133.5">DAC Circuit</text>
<text x="142.5" y="134.7">USART Terminal</text>
<text x="178.6" y="143.6">STLink</text>
<text x="185.7" y="143.6">Terminal</text>
<text x="224.5" y="141.3">Analog</text>
<text x="232.1" y="141.3">Output</text>
<text x="239.5" y="141.3">Terminals</text>
<text x="92.1" y="151.2">Encoder</text>
<text x="100.8" y="151.2">Input</text>
<text x="106.8" y="151.2">Terminals</text>
</g>
<g font-size="1.8" fill="#006464">
<text x="56.4" y="18.6">GND</text>
<text x="86.9" y="19.9">GND</text>
<text x="187.2" y="19.9">GND</text>
<text x="199.9" y="19.9">GND</text>
<text x="217.7" y="19.9">GND</text>
<text x="232.9" y="19.9">GND</text>
<text x="250.7" y="19.9">GND</text>
<text x="263.4" y="19.9">GND</text>
<text x="62.2" y="26.3">C8</text>
<text x="62.2" y="28.8">1uF</text>
<text x="92.7" y="27.5">C10</text>
<text x="193" y="27.5">C1</text>
<text x="205.7" y="27.5">C2</text>
<text x="222.5" y="25.8">C3</text>
<text x="222.5" y="28.3">100nF</text>
<text x="238.8" y="27.5">C4</text>
<text x="256.5" y="27.5">C5</text>
<text x="268.7" y="27.5">C6</text>
<text x="19.7" y="35.2">Screw_Terminal_01x02</text>
<text x="29.3" y="32.6">J7</text>
<text x="67.8" y="32.6">MIC5205-3.3YM5</text>
<text x="74.8" y="30.1">U2</text>
<text x="92.7" y="30.1">10uF</text>
<text x="193" y="30.1">100nF</text>
<text x="194.2" y="34.6">R3</text>
<text x="205.7" y="30.1">10uF</text>
<text x="238.8" y="30.1">10uF</text>
<text x="256.5" y="30.1">100nF</text>
<text x="268.7" y="30.1">1uF</text>
<text x="47.9" y="40.1" transform="rotate(-90 47.9 40.1)">GND</text>
<text x="71.4" y="36.4">IN</text>
<text x="71.4" y="39">EN</text>
<text x="77.2" y="36.4">OUT</text>
<text x="78.3" y="39">BP</text>
<text x="173.6" y="39">SW_SPST</text>
<text x="175.8" y="36.4">SW1</text>
<text x="193.6" y="37.2">10K</text>
<text x="225.7" y="41.2" transform="rotate(-90 225.7 41.2)">VDD</text>
<text x="228.2" y="41.2" transform="rotate(-90 228.2 41.2)">VDD</text>
<text x="38" y="44.3">D4</text>
<text x="38.6" y="46.8">D</text>
<text x="48.5" y="45.3">PWR_FLAG</text>
<text x="77.1" y="42.9" transform="rotate(-90 77.1 42.9)">GND</text>
<text x="92.7" y="44">C9</text>
<text x="92.7" y="46.6">470pF</text>
<text x="164.8" y="42.8">GND</text>
<text x="215.1" y="42.8">NRST</text>
<text x="215.1" y="47.9">BOOT0</text>
<text x="230.7" y="42.3" transform="rotate(-90 230.7 42.3)">VDDA</text>
<text x="235.8" y="42.8">PA0</text>
<text x="235.8" y="45.3">PA1</text>
<text x="235.8" y="47.9">PA2</text>
<text x="173.6" y="53.2">SW_SPST</text>
<text x="175.8" y="50.6">SW2</text>
<text x="193" y="50.4">R4</text>
<text x="193" y="52.9">10K</text>
<text x="204" y="50.4">C7</text>
<text x="204" y="52.9">100nF</text>
<text x="215.1" y="52.9">PC14</text>
<text x="235.8" y="50.4">PA3</text>
<text x="235.8" y="52.9">PA4</text>
<text x="74.2" y="54.2">GND</text>
<text x="86.9" y="54.2">GND</text>
<text x="215.1" y="55.5">PC15</text>
<text x="235.8" y="55.5">PA5</text>
<text x="235.8" y="58">PA6</text>
<text x="258.4" y="58.8">10K</text>
<text x="32.9" y="65.9">C15</text>
<text x="80.9" y="64.1">U5A</text>
<text x="188.5" y="60.6">GND</text>
<text x="215.1" y="60.6">PB0</text>
<text x="215.1" y="63.1">PB1</text>
<text x="215.1" y="65.6">PB3</text>
<text x="235.8" y="60.6">PA7</text>
<text x="235.8" y="63.1">PA8</text>
<text x="235.8" y="65.6">PA9</text>
<text x="259" y="61.3">R2</text>
<text x="31.8" y="68.4">100nF</text>
<text x="39.4" y="72">GND</text>
<text x="75.1" y="69.4">+</text>
<text x="78.4" y="66.6">OPA2134</text>
<text x="215.1" y="68.2">PB4</text>
<text x="215.1" y="70.7">PB5</text>
<text x="234.5" y="68.2">PA10</text>
<text x="234.5" y="70.7">PA11</text>
<text x="258.4" y="72">10K</text>
<text x="32.6" y="77.3">C16</text>
<text x="116.7" y="77.1">U4</text>
<text x="132.1" y="74.5">R5</text>
<text x="132.1" y="77.1">220</text>
<text x="215.1" y="73.3">PB6</text>
<text x="215.1" y="75.8">PB7</text>
<text x="234.5" y="73.3">PA12</text>
<text x="234.5" y="75.8">PA13</text>
<text x="259" y="74.5">R1</text>
<text x="32.1" y="79.9">10uF</text>
<text x="50.5" y="82.1">GND</text>
<text x="95.3" y="82.9">C18</text>
<text x="110.2" y="79.6">LM4040DBZ-2.5</text>
<text x="234.5" y="78.3">PA14</text>
<text x="234.5" y="80.9">PA15</text>
<text x="39.4" y="84.7">GND</text>
<text x="63.8" y="87.5">3.3K</text>
<text x="64.7" y="84.9">R6</text>
<text x="80.6" y="87.5">10K</text>
<text x="81.2" y="84.9">R7</text>
<text x="94.2" y="85.4">100pF</text>
<text x="228.2" y="84.6" transform="rotate(-90 228.2 84.6)">VSS</text>
<text x="229.5" y="88.5">U1</text>
<text x="26.7" y="95.1">U5C</text>
<text x="73.6" y="94.8">OPA2134</text>
<text x="76" y="92.3">U5B</text>
<text x="89.4" y="94.8">GND</text>
<text x="108.5" y="93.6">GND</text>
<text x="225.3" y="94.8">GND</text>
<text x="229.5" y="91">STM32L031K6Tx</text>
<text x="26.3" y="101.5" transform="rotate(-90 26.3 101.5)">V-</text>
<text x="26.3" y="97" transform="rotate(-90 26.3 97)">V+</text>
<text x="26.7" y="97.6">OPA2134</text>
<text x="71.2" y="97.4">+</text>
<text x="31.8" y="105.8">100nF</text>
<text x="32.9" y="103.2">C19</text>
<text x="127.6" y="105">R11</text>
<text x="127.6" y="107.5">470</text>
<text x="140.2" y="107.3">LED_PWR</text>
<text x="143.2" y="104.7">D2</text>
<text x="32.9" y="113.9">C20</text>
<text x="46.7" y="110.1">GND</text>
<text x="60.9" y="112.9">R8</text>
<text x="77.4" y="112.9">R9</text>
<text x="90.4" y="113.4">100pF</text>
<text x="91.5" y="110.8">C17</text>
<text x="127.6" y="112.6">R12</text>
<text x="143.4" y="112.1">D3</text>
<text x="153.7" y="113.9">GND</text>
<text x="240.9" y="112.5" transform="rotate(-90 240.9 112.5)">6</text>
<text x="243.4" y="112.5" transform="rotate(-90 243.4 112.5)">1</text>
<text x="246" y="112.5" transform="rotate(-90 246 112.5)">2</text>
<text x="248.5" y="112.5" transform="rotate(-90 248.5 112.5)">3</text>
<text x="251.1" y="112.5" transform="rotate(-90 251.1 112.5)">4</text>
<text x="253.6" y="112.5" transform="rotate(-90 253.6 112.5)">5</text>
<text x="254" y="109.9">SW3</text>
<text x="254" y="112.4">SK13D07VG5</text>
<text x="32.4" y="116.4">10uF</text>
<text x="60" y="115.4">3.3K</text>
<text x="76.8" y="115.4">10K</text>
<text x="127.6" y="115.2">470</text>
<text x="140.6" y="114.7">LED_ERR</text>
<text x="85.6" y="122.8">GND</text>
<text x="23.4" y="128.1">GND</text>
<text x="227.9" y="129.8">R17</text>
<text x="227.9" y="127.2">10K</text>
<text x="268.5" y="129.8">R18</text>
<text x="268.5" y="127.2">10K</text>
<text x="218.2" y="132.9">GND</text>
<text x="280.3" y="134.1" transform="rotate(-90 280.3 134.1)">GND</text>
<text x="27.7" y="143.1">GND</text>
<text x="38.9" y="138.3">C12</text>
<text x="39.1" y="140.8">1uF</text>
<text x="66.5" y="141.8">GND</text>
<text x="74.2" y="141.8">GND</text>
<text x="142.9" y="141.8">Screw_Terminal_01x02</text>
<text x="152.5" y="139.3">J2</text>
<text x="37.9" y="148.4">100nF</text>
<text x="38.9" y="145.9">C11</text>
<text x="62.8" y="147.9">C13</text>
<text x="70.4" y="147.9">C14</text>
<text x="188" y="148.2">J1</text>
<text x="201.2" y="149.5">GND</text>
<text x="221.6" y="148.2">Screw_Terminal_01x02</text>
<text x="231.2" y="145.6">J3</text>
<text x="249.5" y="148.2">Screw_Terminal_01x02</text>
<text x="259.2" y="145.6">J4</text>
<text x="28.9" y="150.7">GND</text>
<text x="52.8" y="153">DAC80502</text>
<text x="52.8" y="150.5">U3</text>
<text x="61.7" y="150.5">100nF</text>
<text x="70.6" y="150.5">1uF</text>
<text x="178.4" y="150.7">Screw_Terminal_01x04</text>
<text x="42.4" y="159.6">SPI2C</text>
<text x="52.9" y="158" transform="rotate(-90 52.9 158)">VDD</text>
<text x="55" y="159.6">VREFIO</text>
<text x="101.7" y="160.9">J5</text>
<text x="143.6" y="160.9">J6</text>
<text x="240.5" y="160.9">GND</text>
<text x="268.5" y="160.9">GND</text>
<text x="21.3" y="162.2">GND</text>
<text x="42.4" y="162.2">RSTSEL</text>
<text x="42.4" y="167.2">SDIN/SDA</text>
<text x="55.7" y="164.7">VOUTA</text>
<text x="92.1" y="163.4">Screw_Terminal_01x05</text>
<text x="127" y="163.4">R14</text>
<text x="127" y="166">10K</text>
<text x="134" y="163.4">Screw_Terminal_01x05</text>
<text x="167.6" y="163.4">R15</text>
<text x="167.6" y="166">10K</text>
<text x="42.4" y="172.3">~{SYNC}/A0</text>
<text x="42.4" y="169.8">SCLK/SCL</text>
<text x="55.5" y="169.8">VOUTB</text>
<text x="52.9" y="176" transform="rotate(-90 52.9 176)">AGND</text>
<text x="116.8" y="174.9">GND</text>
<text x="157.5" y="174.9">GND</text>
<text x="118" y="183.7">R13</text>
<text x="118" y="181.2">10K</text>
<text x="158.7" y="183.7">R16</text>
<text x="158.7" y="181.2">10K</text>
<text x="50" y="188.8">GND</text>
</g>
<g font-size="1.8" fill="#a90000">
<text x="69.1" y="35.3">1</text>
<text x="81.8" y="35.3">5</text>
<text x="32.9" y="40.4">1</text>
<text x="32.9" y="37.8">2</text>
<text x="69.1" y="37.8">3</text>
<text x="81.8" y="37.8">4</text>
<text x="173.3" y="41.7">1</text>
<text x="180.9" y="41.7">2</text>
<text x="212.7" y="41.7">4</text>
<text x="224.5" y="36.3" transform="rotate(-90 224.5 36.3)">1</text>
<text x="227.1" y="36.9" transform="rotate(-90 227.1 36.9)">17</text>
<text x="229.6" y="36.3" transform="rotate(-90 229.6 36.3)">5</text>
<text x="240.6" y="41.7">6</text>
<text x="75.9" y="45.2" transform="rotate(-90 75.9 45.2)">2</text>
<text x="173.3" y="46.7">1</text>
<text x="180.9" y="46.7">2</text>
<text x="212" y="46.7">31</text>
<text x="240.6" y="44.2">7</text>
<text x="240.6" y="46.7">8</text>
<text x="212.7" y="51.8">2</text>
<text x="240" y="51.8">10</text>
<text x="240.6" y="49.3">9</text>
<text x="212" y="59.4">14</text>
<text x="212.7" y="54.4">3</text>
<text x="240" y="54.4">11</text>
<text x="240" y="56.9">12</text>
<text x="240" y="59.4">13</text>
<text x="212" y="62">15</text>
<text x="212" y="64.5">26</text>
<text x="240" y="62">18</text>
<text x="240" y="64.5">19</text>
<text x="73" y="68.3">3</text>
<text x="85.7" y="70.9">1</text>
<text x="212" y="67.1">27</text>
<text x="212" y="69.6">28</text>
<text x="240" y="67.1">20</text>
<text x="240" y="69.6">21</text>
<text x="73" y="73.4">2</text>
<text x="212" y="72.1">29</text>
<text x="212" y="74.7">30</text>
<text x="240" y="72.1">22</text>
<text x="240" y="74.7">23</text>
<text x="240" y="77.2">24</text>
<text x="114.9" y="82.3">2</text>
<text x="119.9" y="82.3">1</text>
<text x="240" y="79.8">25</text>
<text x="227.1" y="87.7" transform="rotate(-90 227.1 87.7)">16</text>
<text x="25.1" y="92.8" transform="rotate(-90 25.1 92.8)">8</text>
<text x="69.1" y="96.3">5</text>
<text x="69.1" y="101.3">6</text>
<text x="81.8" y="98.8">7</text>
<text x="25.1" y="104.2" transform="rotate(-90 25.1 104.2)">4</text>
<text x="239.8" y="116.3" transform="rotate(-90 239.8 116.3)">6</text>
<text x="242.3" y="116.3" transform="rotate(-90 242.3 116.3)">1</text>
<text x="244.9" y="116.3" transform="rotate(-90 244.9 116.3)">2</text>
<text x="247.4" y="116.3" transform="rotate(-90 247.4 116.3)">3</text>
<text x="249.9" y="116.3" transform="rotate(-90 249.9 116.3)">4</text>
<text x="252.5" y="116.3" transform="rotate(-90 252.5 116.3)">5</text>
<text x="156.1" y="147.1">1</text>
<text x="156.1" y="144.5">2</text>
<text x="51.8" y="153.1" transform="rotate(-90 51.8 153.1)">1</text>
<text x="191.7" y="156">3</text>
<text x="191.7" y="153.4">4</text>
<text x="234.9" y="153.4">1</text>
<text x="234.9" y="150.9">2</text>
<text x="262.8" y="153.4">1</text>
<text x="262.8" y="150.9">2</text>
<text x="39.9" y="158.5">5</text>
<text x="39.9" y="161">3</text>
<text x="62.2" y="158.5">10</text>
<text x="191.7" y="161">1</text>
<text x="191.7" y="158.5">2</text>
<text x="39.9" y="166.1">8</text>
<text x="62.8" y="163.6">2</text>
<text x="105.3" y="166.1">5</text>
<text x="147.2" y="166.1">5</text>
<text x="39.9" y="171.2">7</text>
<text x="39.9" y="168.7">6</text>
<text x="62.8" y="168.7">9</text>
<text x="105.3" y="173.7">2</text>
<text x="105.3" y="171.2">3</text>
<text x="105.3" y="168.7">4</text>
<text x="147.2" y="173.7">2</text>
<text x="147.2" y="171.2">3</text>
<text x="147.2" y="168.7">4</text>
<text x="51.8" y="178.5" transform="rotate(-90 51.8 178.5)">4</text>
<text x="105.3" y="176.3">1</text>
<text x="147.2" y="176.3">1</text>
</g>
<g font-size="1.8" fill="#0f0f0f">
<text x="94" y="35.2">3V3</text>
<text x="226.1" y="31.4">3V3</text>
<text x="49.5" y="40.3">VDD</text>
<text x="185.5" y="39">3V3</text>
<text x="245.1" y="41.6">ENC1_A</text>
<text x="167.7" y="46.6">3V3</text>
<text x="245.1" y="44.1">ENC1_B</text>
<text x="245.1" y="46.6">USART_TX</text>
<text x="53.3" y="53">VDD</text>
<text x="245.1" y="49.2">USART_RX</text>
<text x="202.1" y="59.3">CH1_EN</text>
<text x="245.1" y="59.3">ENC2_B</text>
<text x="245.1" y="56.8">ENC2_A</text>
<text x="25.4" y="63.2">VDD</text>
<text x="202.1" y="61.9">CH2_EN</text>
<text x="245.1" y="64.4">I2C_SCL</text>
<text x="268" y="63.2">3V3</text>
<text x="58.1" y="68.2">DAC_OUT_A</text>
<text x="91.4" y="70.8">ANALOG_A</text>
<text x="125.8" y="68.2">3V3</text>
<text x="199.8" y="69.5">ENC2_RES</text>
<text x="199.8" y="67">ENC1_RES</text>
<text x="245.1" y="67">I2C_SDA</text>
<text x="268" y="67">3V3</text>
<text x="198.6" y="74.6">ERROR_LED</text>
<text x="245.1" y="77.1">STLINK_SCK</text>
<text x="245.1" y="74.6">STLINK_DIO</text>
<text x="129.2" y="91.4" transform="rotate(-90 129.2 91.4)">2V5REF</text>
<text x="54.1" y="96.2">DAC_OUT_B</text>
<text x="87.6" y="98.7">ANALOG_B</text>
<text x="35.6" y="108.9">VDD</text>
<text x="118.2" y="108.9">3V3</text>
<text x="35.6" y="119">VDD</text>
<text x="111" y="116.5">ERROR_LED</text>
<text x="235.9" y="128.3" transform="rotate(-90 235.9 128.3)">CH1_EN</text>
<text x="244.8" y="126.9" transform="rotate(-90 244.8 126.9)">3V3</text>
<text x="260" y="128.3" transform="rotate(-90 260 128.3)">CH2_EN</text>
<text x="52.1" y="139.4">3V3</text>
<text x="162.6" y="147">USART_RX</text>
<text x="162.6" y="144.4">USART_TX</text>
<text x="199.4" y="155.9">STLINK_SCK</text>
<text x="242.6" y="150.8">ANALOG_A</text>
<text x="270.5" y="150.8">ANALOG_B</text>
<text x="25.5" y="158.4">3V3</text>
<text x="78.7" y="158.4">2V5REF</text>
<text x="120.7" y="157.1">3V3</text>
<text x="161.4" y="157.1">3V3</text>
<text x="199.4" y="160.9">3V3</text>
<text x="199.4" y="158.4">STLINK_DIO</text>
<text x="21.4" y="166">I2C_SDA</text>
<text x="72.4" y="163.5">DAC_OUT_A</text>
<text x="21.4" y="168.6">I2C_SCL</text>
<text x="72.4" y="168.6">DAC_OUT_B</text>
<text x="111.8" y="168.6">ENC1_RES</text>
<text x="124.5" y="171.1">ENC1_A</text>
<text x="153.7" y="168.6">ENC2_RES</text>
<text x="165.1" y="171.1">ENC2_A</text>
<text x="124.5" y="176.2">ENC1_B</text>
<text x="165.1" y="176.2">ENC2_B</text>
<text x="124.5" y="187.6">3V3</text>
<text x="165.1" y="187.6">3V3</text>
</g>
<g font-size="1.1" fill="#0000c2">
<text x="31.8" y="160.6">Reset</text>
<text x="32" y="158.1">I2C</text>
<text x="34.7" y="158.1">Mode</text>
<text x="35.8" y="160.6">zero</text>
<text x="39" y="181.2">I2C</text>
<text x="41.8" y="181.2">Address:</text>
<text x="47.4" y="181.2">0x48</text>
</g>
</svg>
